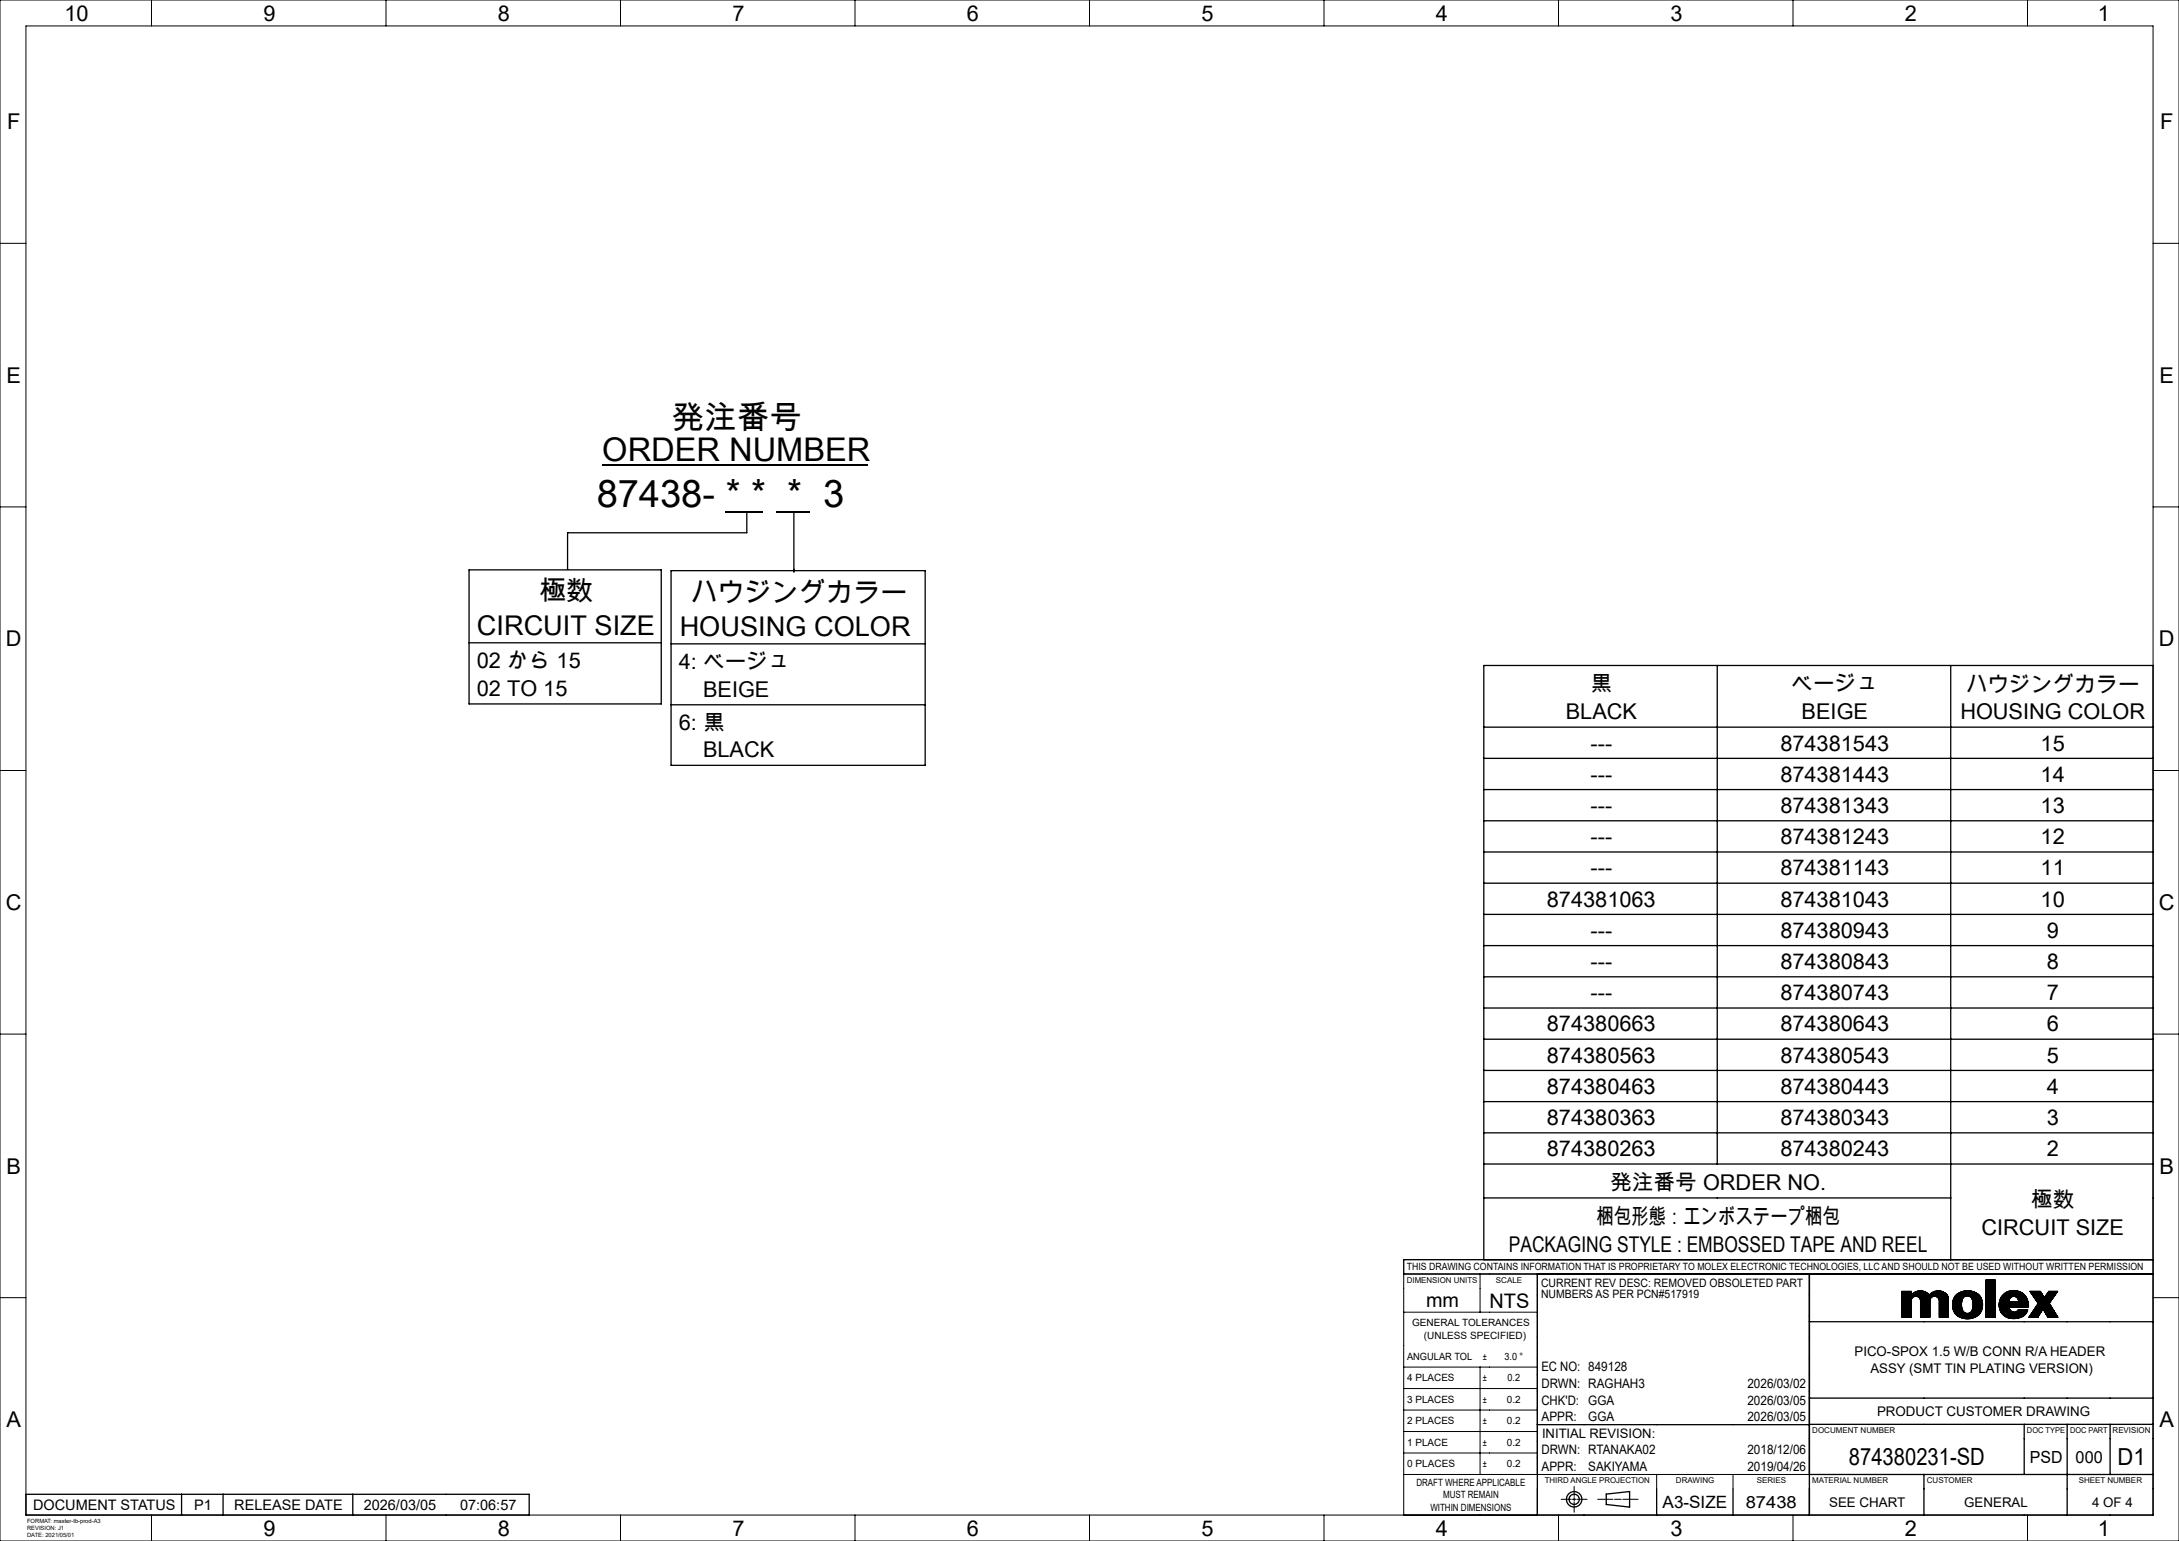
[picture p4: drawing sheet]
<svg xmlns="http://www.w3.org/2000/svg" width="420mm" height="297mm" viewBox="0 0 420 297" stroke-linecap="round" stroke-linejoin="round" font-family="sans-serif">
<path d="M116.1 89.7h51.2" fill="none" stroke="#000" stroke-width=".31"/>
<path d="M139.9 98.7h7.2M149.7 98.7h6.4" fill="none" stroke="#000" stroke-width=".37"/>
<g fill="none" stroke="#000" stroke-width=".19">
<path d="M0 0h420v297h-420zM5 5h410v287h-410zM29.2 0v5M74.4 0v5M119.6 0v5M164.8 0v5M210 0v5M255.2 0v5M300.4 0v5M345.6 0v5M390.8 0v5M0 46.9h5"/>
<path d="M415 46.9h5M0 97.7h5M415 97.7h5M0 148.5h5M415 148.5h5M0 199.3h5M415 199.3h5M0 250.1h5M270.6 252.9h25.7M285.3 245.5v7.4M366.6 248.9h1.8M366.6 248.9v5"/>
<path d="M366.6 248.9h.1M366.7 248.9l-.1 .1M366.8 248.9l-.2 .2M367 248.9l-.4 .4M367.1 248.9l-.5 .5M367.2 248.9l-.6 .6M367.3 248.9l-.7 .7M367.4 248.9l-.8 .8M367.5 248.9l-.9 .9M367.6 248.9l-1 1M367.7 248.9l-1.1 1.1M367.8 248.9l-1.2 1.2"/>
<path d="M367.9 248.9l-1.3 1.3M368 248.9l-1.4 1.4M368.1 248.9l-1.5 1.5M368.2 248.9l-1.6 1.6M368.3 248.9l-1.7 1.7M368.4 250.7a.89 .89 0 0 1 .9-.9 .89 .89 0 0 1 .9 .9M368.4 253.4l-.5 .5M368.4 253.3l-.6 .6M368.4 253.2l-.7 .7M368.4 253.2l-.8 .7M368.4 253.1l-.8 .8M368.4 253l-.9 .9"/>
<path d="M368.4 252.9l-1 1M368.4 252.8l-1.1 1.1M368.4 252.7l-1.2 1.2M368.4 252.6l-1.3 1.3M368.4 252.5l-1.4 1.4M368.4 252.4l-1.5 1.5M368.4 252.3l-1.6 1.6M368.4 252.2l-1.7 1.7M368.4 252.1l-1.8 1.8M368.4 252l-1.8 1.8M368.4 251.8l-1.8 1.9M368.4 251.8l-1.8 1.8"/>
<path d="M368.4 251.7l-1.8 1.8M368.4 251.6l-1.8 1.8M368.4 251.5l-1.8 1.8M368.4 251.4l-1.8 1.8M368.4 251.3l-1.8 1.9M368.4 251.2l-1.8 1.8M368.4 251.1l-1.8 1.8M368.4 251l-1.8 1.8M368.4 250.9l-1.8 1.8M368.4 250.8l-1.8 1.9M368.4 250.8l-1.8 1.8M368.4 250.7l-1.8 1.8"/>
<path d="M368.4 253.8l-.1 .1M368.4 253.7l-.2 .2M368.4 253.6l-.3 .3M368.4 253.5l-.4 .4M368.4 250.7v3.2h-1.8M368.4 250.6l-1.8 1.8M368.4 249.6l-1.8 1.8M368.4 249.5l-1.8 1.8M368.4 249.4l-1.8 1.8M368.4 249.3l-1.8 1.9M368.4 249.3l-1.8 1.8M368.4 249.2l-1.8 1.8"/>
<path d="M368.4 249.1l-1.8 1.8M368.4 249l-1.8 1.8M368.4 248.9l-1.8 1.8M368.4 248.9v.7M368.4 250.5l-1.8 1.8M368.5 250.4l-1.9 1.9M368.8 249.2l-2.2 2.2M369 249.1l-2.4 2.4M369.1 249l-2.5 2.5M369.2 249l-2.6 2.6M369.4 248.9l-2.8 2.8M369.5 248.9l-2.9 2.9"/>
<path d="M369.6 248.8l-3 3M369.7 248.8l-3.1 3.1M369.7 248.8l-3.1 3.2M369.8 248.8l-3.2 3.2M369.9 248.8l-3.3 3.3M369.9 250.1l1.2-1.1-1.2 1.1M370 248.8l-3.4 3.4M370.1 250.3l1.2-1.2-1.2 1.2M370.1 248.8l-1.2 1.1M370.1 248.8l-1.1 1.1M370.2 251.1l1.6-1.6-1.6 1.7M370.2 250.8l1.5-1.4-1.5 1.5"/>
<path d="M370.2 250.7v3.2M370.2 248.8l-1.1 1.1M370.2 248.8l-1 1M370.3 248.8l-1.1 1M370.3 248.8l-1 1M370.5 248.8l-1.1 1M370.5 248.8l-1 1.1M370.6 248.8l-1.1 1.1M370.6 248.8l-1 1.1M370.7 248.8l-1.1 1.1M370.7 248.9l-1.1 1M370.8 248.9l-1.1 1"/>
<path d="M370.8 248.9l-1.1 1.1M370.9 248.9l-1.1 1.1M371 248.9l-1.1 1.2M371.1 249l-1.1 1.1M371.1 249l-1.1 1.2M371.2 249.1l-1.2 1.1M371.3 249.1l-1.2 1.3M371.4 249.1l-1.3 1.4M371.5 249.2l-1.3 1.4M371.5 249.3l-1.3 1.3M371.6 249.3l-1.4 1.4M371.6 249.3l-1.4 1.5"/>
<path d="M371.7 249.4l-1.5 1.5M371.8 249.5l-1.6 1.6M371.9 249.6l-1.7 1.6M371.9 249.6a2.29 2.29 0 0 0-3.5 0M372 253.9h.1M372 253.8l-.1 .1M372 253.7l-.2 .2M372 253.6l-.3 .3M372 253.5l-.4 .4M372 253.4l-.5 .5M372 253.3l-.6 .6M372 253.1l-.8 .8"/>
<path d="M372 253l-.9 .9M372 252.9l-1 1M372 252.8l-1.1 1.1M372 252.7l-1.2 1.2M372 252.6l-1.3 1.3M372 252.5l-1.4 1.4M372 252.4l-1.5 1.5M372 252.3l-1.6 1.6M372 252.2l-1.7 1.7M372 252.1l-1.8 1.8M372 252l-1.8 1.8M372 251.9l-1.8 1.9"/>
<path d="M372 251.9l-1.8 1.8M372 251.8l-1.8 1.8M372 251.6l-1.8 1.9M372 251.6l-1.8 1.8M372 251.5l-1.8 1.8M372 251.4l-1.8 1.8M372 251.3l-1.8 1.9M372 251.3l-1.8 1.8M372 251.2l-1.8 1.8M372 251.1l-1.8 1.8M372 251l-1.8 1.9M372 251l-1.8 1.8"/>
<path d="M372 250.9l-1.8 1.8M372 250.8l-1.8 1.8M372 250.7l-1.8 1.9M372 250.6l-1.8 1.8M372 250.5l-1.8 1.9M372 250.5l-1.8 1.8M372.1 250.4l-1.9 1.9M372.2 250.2l-2 2M372.3 249.2l-2.1 2.1M372.4 249.1l-2.2 2.3M372.6 249l-2.4 2.4M372.8 248.9l-2.6 2.6"/>
<path d="M372.9 248.9l-2.7 2.7M373 248.9l-2.8 2.8M373 248.8l-2.8 2.9M373.1 248.8l-2.9 3M373.2 248.8l-3 3M373.3 248.8l-3.1 3.1M373.4 248.8l-3.2 3.2M373.5 248.8l-3.3 3.3M373.6 248.8l-1.2 1.2M373.7 248.8l-1.2 1.1M373.7 248.8l-1.1 1.1M373.8 248.8l-1.1 1.1"/>
<path d="M373.8 251.3l1.6-1.6-1.6 1.7M373.8 248.8l-1 1M373.9 248.8l-1.1 1M374 248.8l-1.1 1M374 248.8l-1 1M374.1 248.8l-1 1.1M374.2 248.9l-1 1M374.3 248.9l-1.1 1M374.4 248.9l-1.1 1.1M374.4 248.9l-1 1.1M374.5 249l-1 1M374.6 249l-1.1 1.1"/>
<path d="M374.7 249l-1.1 1.1M374.7 249.1l-1.1 1.1M374.8 249.1l-1.1 1.2M374.8 249.1l-1.1 1.3 1.2-1.2M374.9 249.2l-1.2 1.2M375 249.2l-1.3 1.3M375 249.3l-1.2 1.2M375 249.3l-1.2 1.3M375.1 249.3l-1.3 1.3M375.1 249.4l-1.3 1.3M375.2 249.4l.3 .8v3.7h-1.7v-3.2a.89 .89 0 0 0-.9-.9 .89 .89 0 0 0-.9 .9v3.2h-1.8M375.2 249.4a2.3 2.3 0 0 0-3.3 .2"/>
<path d="M375.2 249.4l-1.4 1.4M375.2 249.4l-1.4 1.5M375.3 249.5l-1.5 1.5M375.3 249.6l-1.5 1.5M375.3 249.6l-1.5 1.6M375.4 249.6l-1.6 1.6M375.4 249.8l-1.6 1.7M375.5 249.8l-1.7 1.7M375.5 249.9l-1.7 1.7M375.5 250l-1.7 1.7M375.5 250l-1.7 1.8M375.5 250.1l-1.7 1.8"/>
<path d="M375.5 253.8l-.1 .1M375.5 253.9h.1M375.5 253.7l-.1 .2M375.5 253.7l-.2 .2M375.5 253.6l-.3 .3M375.5 253.5l-.4 .4M375.5 253.4l-.4 .5M375.5 253.4l-.5 .5M375.5 253.3l-.5 .6M375.5 253.3l-.6 .6M375.5 253.2l-.7 .7M375.5 253.1l-.8 .8"/>
<path d="M375.5 253l-.8 .9M375.5 253l-.9 .9M375.5 252.9l-1 1M375.5 252.8l-1 1.1M375.5 252.8l-1.1 1.1M375.5 252.7l-1.1 1.2M375.5 252.7l-1.2 1.2M375.5 252.5l-1.3 1.4M375.5 252.5l-1.4 1.4M375.5 252.4l-1.4 1.5M375.5 252.4l-1.5 1.5M375.5 252.3l-1.6 1.6"/>
<path d="M375.5 252.2l-1.6 1.7M375.5 252.2l-1.7 1.7M375.5 252.1l-1.7 1.8M375.5 252l-1.7 1.7M375.5 251.9l-1.7 1.8M375.5 251.9l-1.7 1.7M375.5 251.8l-1.7 1.8M375.5 251.8l-1.7 1.7M375.5 251.7l-1.7 1.7M375.5 251.6l-1.7 1.8M375.5 251.5l-1.7 1.8M375.5 251.5l-1.7 1.7"/>
<path d="M375.5 251.4l-1.7 1.7M375.5 251.3l-1.7 1.8M375.5 251.3l-1.7 1.7M375.5 251.2l-1.7 1.8M375.5 251.1l-1.7 1.8M375.5 251l-1.7 1.8M375.5 251l-1.7 1.7M375.5 250.9l-1.7 1.8M375.5 250.9l-1.7 1.7M375.5 250.8l-1.7 1.7M375.5 250.7l-1.7 1.8M375.5 250.6l-1.7 1.8"/>
<path d="M375.5 250.6l-1.7 1.7M375.5 250.5l-1.7 1.7M375.5 250.4l-1.7 1.8M375.5 250.4l-1.7 1.7M375.5 250.3l-1.7 1.8M375.5 250.3l-1.7 1.7M375.5 250.2l-1.7 1.7M376.7 252.9a3.3 3.3 0 0 0 4.4 .7M377.2 249.4l-.3 .4M377.4 249.3l-.7 .7M377.5 249.2l-.8 .9M377.7 249.1l-1.1 1.1"/>
<path d="M377.7 253.8l1-.8-.9 .9M377.8 249.1l-1.2 1.2M377.9 249l-1.4 1.4M378 253.9l.9-.8-.9 .9M378 249l-1.5 1.5M378.1 251.5l-1.4 1.4M378.1 251.4l-1.4 1.4M378.1 249l-1.6 1.6M378.1 251.6l-1.4 1.4 1.4-1.4M378.1 251.3l-1.5 1.5 1.5-1.5M378.1 251.2l-1.5 1.5M378.1 251.7l-1.3 1.3"/>
<path d="M378.1 251.8l-1.3 1.3M378.1 251.8l-1.3 1.3 1.3-1.2M378.1 251.1l-1.5 1.5M378.1 251.9l-1.2 1.3M378.1 251l-1.6 1.6M378.1 252l-1.2 1.2M378.1 250.9l-1.6 1.6M378.1 252.1l-1.2 1.2M378.2 250.8l-1.7 1.7M378.2 252.1l-1.2 1.2 1.2-1.1M378.2 250.7l-1.7 1.7M378.2 252.2l-1.2 1.2"/>
<path d="M378.2 252.3l-1.1 1.1 1.1-1.1M378.2 250.6l-1.7 1.8M378.2 252.4l-1.1 1.1M378.3 250.5l-1.9 1.8 1.8-1.7M378.3 252.4l-1.1 1.1M378.3 248.9l-1.9 1.9M378.3 252.5l-1.1 1M378.3 252.5a.98 .98 0 0 0 .9 .6 .98 .98 0 0 0 .9-.6M378.3 252.5l-1.1 1.1M378.3 252.6l-1 1 1-1M378.3 250.3l-1.9 1.9M378.3 252.6l-.9 1"/>
<path d="M378.4 252.7l-1 1M378.4 252.8l-.9 .9M378.4 248.9l-2 2M378.5 252.8l-1 .9M378.5 252.8l-.9 1M378.5 248.8l-2.1 2.2M378.5 252.9l-.8 .9 .9-.9M378.6 248.8l-2.2 2.2M378.7 248.8l-2.4 2.3M378.7 253l-.9 .9M378.7 248.8l-2.4 2.4M378.7 253l-.8 .9"/>
<path d="M378.8 253l-.9 .9M378.9 248.8l-2.6 2.5M378.9 248.8l-2.6 2.6M379 253.1l-1 .9M379 248.8l-2.7 2.6M379 253.1l-.9 .9M379.1 248.8l-2.8 2.7M379.1 253.1l-.9 .9M379.1 248.8l-2.8 2.8M379.2 253.1l-.9 .9M379.2 248.8l-2.9 2.8M379.2 253.1l-.9 1"/>
<path d="M379.2 248.8l-2.9 2.9M379.3 253.1l-.9 1M379.4 248.8l-3.1 3M379.4 253.1l-1 1M379.5 248.8l-3.1 3.1M379.5 253.1l-1 1M379.6 249.8l.9-.8-.9 .8M379.6 248.8l-3.2 3.2M379.6 253l-1 1.1M379.7 248.8l-3.3 3.3M379.8 252.9l-1.2 1.2M379.8 248.8l-1.1 1.1"/>
<path d="M379.9 248.8l-1 1M379.9 248.8l-.9 1M380 248.8l-.9 1M380 248.9l-.9 .9M380.1 248.9l-.9 .9M380.1 250.4l.2 .8-.2 1.3M380.1 250.4a1.02 1.02 0 0 0-1.1-.6 1.02 1.02 0 0 0-.8 1l-.1 .9 .2 .8M380.1 248.9l-.8 .9M380.2 252.1l1.8-1.6-1.8 1.7M380.2 248.9l-.9 .9M380.3 250.9l1.3-1.2-1.3 1.3M380.3 248.9l-.9 .9"/>
<path d="M380.3 251.1l1.4-1.3-1.4 1.4M380.3 251.6l1.5-1.5-1.5 1.6M380.3 248.9l-.8 .9M380.4 248.9l-.9 .9M380.5 249l-.9 .9M380.6 249l-.9 .9M380.6 249l-.8 1 .9-.9M380.7 249.1l-.9 .9M380.8 249.1l-.9 .9M380.8 249.1l-.9 1M380.9 249.2l-.9 .9M381 249.2l-1 1"/>
<path d="M381.1 249.3l-1 1M381.1 249.3l-1 1.1 1-1.1M381.1 249.3a3 3 0 0 0-4.7 1.7 3.1 3.1 0 0 0 .3 1.9M381.1 249.3l.7 .7M381.2 249.3l-1.1 1.1M381.2 249.4l-1.1 1.1M381.3 249.4l-1.1 1.1M381.3 249.4l-1.1 1.2M381.3 249.5l-1.1 1.1M381.4 249.5l-1.2 1.2M381.4 249.6l-1.2 1.2M381.5 249.6l-1.3 1.3"/>
<path d="M381.5 253.3l-.1 .1M381.6 249.7l-1.3 1.3M381.6 249.7l-1.3 1.4M381.7 249.8l-1.4 1.5M381.7 253l-.6 .6M381.7 249.9l-1.4 1.4M381.8 250l-1.5 1.4M381.8 250l-1.5 1.5M381.8 250a2.85 2.85 0 0 1-.7 3.6M381.8 252.9l-.8 .8M381.9 252.8l-1 1M381.9 250.2l-1.6 1.6"/>
<path d="M381.9 250.2l-1.6 1.7M381.9 252.7l-1.2 1.1M381.9 250.3l-1.6 1.6M381.9 250.3l-1.6 1.7M381.9 250.4l-1.7 1.7M382 252.5l-1.5 1.4M382 250.5l-1.8 1.8M382 250.5l-1.9 2M382 252.4l-1.6 1.6M382 252.3l-1.7 1.7M382 250.6l-1.9 2M382.1 250.7l-2.1 2.1"/>
<path d="M382.1 252.2l-1.8 1.8M382.1 250.7l-3.4 3.4M382.1 250.8l-3.4 3.3M382.1 252.1l-1.9 2M382.1 250.8l-3.3 3.4M382.1 250.9l-3.3 3.3M382.1 252.1l-2 2M382.1 250.9l-3.2 3.3M382.1 252l-2.1 2.1M382.1 251l-3.1 3.2M382.1 251.9l-2.2 2.2M382.1 251.1l-3.1 3.1"/>
<path d="M382.1 251.1l-3 3.1M382.1 251.8l-2.3 2.3M382.1 251.2l-3 3M382.1 251.7l-2.4 2.5M382.1 251.2l-2.9 3M382.2 251.7l-2.6 2.5M382.2 251.3l-2.9 2.9M382.2 251.6l-2.6 2.6M382.2 251.5l-2.7 2.7M382.2 251.5l-2.8 2.7M382.2 251.4l-2.9 2.8M382.8 246.7h1.8"/>
<path d="M382.8 246.7v7.2h1.8v-7.2M382.8 246.7h.1M382.9 246.7l-.1 .2M383 246.7l-.2 .2M383 246.7l-.2 .3M383.1 246.7l-.3 .3M383.2 246.7l-.4 .4M383.2 246.7l-.4 .5M383.3 246.7l-.5 .5M383.4 246.7l-.6 .6M383.5 246.7l-.7 .7M383.5 246.7l-.7 .8"/>
<path d="M383.6 246.7l-.8 .8M383.6 246.7l-.8 .9M383.7 246.7l-.9 .9M383.8 246.7l-1 1M383.8 246.7l-1 1.1M383.9 246.7l-1.1 1.2M384 246.7l-1.2 1.2M384.1 246.7l-1.3 1.3M384.2 246.7l-1.4 1.4M384.2 246.7l-1.4 1.5M384.3 246.7l-1.5 1.5M384.4 246.7l-1.6 1.6"/>
<path d="M384.5 246.7l-1.7 1.7M384.5 246.7l-1.7 1.8M384.6 251l-1.8 1.8M384.6 250.9l-1.8 1.9M384.6 250.8l-1.8 1.9M384.6 250.8l-1.8 1.8M384.6 250.7l-1.8 1.8M384.6 250.6l-1.8 1.8M384.6 250.5l-1.8 1.9M384.6 250.4l-1.8 1.9M384.6 250.4l-1.8 1.8M384.6 250.3l-1.8 1.8"/>
<path d="M384.6 250.2l-1.8 1.9M384.6 250.2l-1.8 1.8M384.6 250.1l-1.8 1.8M384.6 250l-1.8 1.8M384.6 249.9l-1.8 1.9M384.6 249.8l-1.8 1.8M384.6 249.7l-1.8 1.8M384.6 249.6l-1.8 1.9M384.6 249.6l-1.8 1.8M384.6 249.5l-1.8 1.8M384.6 249.4l-1.8 1.9M384.6 249.3l-1.8 1.9"/>
<path d="M384.6 249.3l-1.8 1.8M384.6 249.2l-1.8 1.8M384.6 249.1l-1.8 1.8M384.6 249l-1.8 1.9M384.6 248.9l-1.8 1.9M384.6 248.9l-1.8 1.8M384.6 248.8l-1.8 1.8M384.6 248.7l-1.8 1.9M384.6 248.7l-1.8 1.8M384.6 248.6l-1.8 1.8M384.6 248.4l-1.8 1.9M384.6 248.4l-1.8 1.8"/>
<path d="M384.6 248.3l-1.8 1.8M384.6 248.2l-1.8 1.8M384.6 248.1l-1.8 1.9M384.6 248.1l-1.8 1.8M384.6 248l-1.8 1.8M384.6 247.9l-1.8 1.8M384.6 247.8l-1.8 1.9M384.6 247.8l-1.8 1.8M384.6 247.7l-1.8 1.8M384.6 247.6l-1.8 1.8M384.6 247.5l-1.8 1.9M384.6 247.4l-1.8 1.9"/>
<path d="M384.6 247.4l-1.8 1.8M384.6 247.3l-1.8 1.8M384.6 247.2l-1.8 1.9M384.6 247.2l-1.8 1.8M384.6 247.1l-1.8 1.8M384.6 246.9l-1.8 1.9M384.6 246.9l-1.8 1.8M384.6 246.8l-1.8 1.8M384.6 246.7l-1.8 1.8M384.6 253.8l-.1 .1M384.6 253.7l-.2 .2M384.6 253.6l-.2 .3"/>
<path d="M384.6 253.6l-.3 .3M384.6 253.5l-.4 .4M384.6 253.3l-.5 .6M384.6 253.3l-.6 .6M384.6 253.2l-.7 .7M384.6 253.1l-.8 .8M384.6 253l-.8 .9M384.6 253l-.9 .9M384.6 252.9l-1 1M384.6 252.8l-1.1 1.1M384.6 252.7l-1.2 1.2M384.6 252.6l-1.3 1.3"/>
<path d="M384.6 252.5l-1.4 1.4M384.6 252.4l-1.5 1.5M384.6 252.3l-1.6 1.6M384.6 252.2l-1.7 1.7M384.6 252.1l-1.8 1.8M384.6 252l-1.8 1.9M384.6 252l-1.8 1.8M384.6 251.9l-1.8 1.8M384.6 251.8l-1.8 1.8M384.6 251.7l-1.8 1.9M384.6 251.7l-1.8 1.8M384.6 251.6l-1.8 1.8"/>
<path d="M384.6 251.5l-1.8 1.8M384.6 251.4l-1.8 1.9M384.6 251.3l-1.8 1.8M384.6 251.2l-1.8 1.8M384.6 251.1l-1.8 1.9M384.6 251.1l-1.8 1.8M385.3 251.8l.4 1.1M385.3 251.2v.6M386.4 249.2l-.6 .6M386.6 249.1l-.9 .9M386.7 249l-1.1 1.1M386.9 249l-1.3 1.3"/>
<path d="M387 248.9l-1.5 1.5M387.1 248.9l-1.6 1.6M387.2 248.8l-1.7 1.8M387.3 250.8l-1.8 1.7M387.3 251.9l-1.4 1.4M387.3 250.8l-1.8 1.8M387.3 250.7l-1.8 1.8M387.3 252l-1.3 1.3M387.3 250.6l-1.8 1.8M387.3 252.1l-1.3 1.2M387.3 250.5l-1.8 1.9M387.3 252.1l-1.2 1.3"/>
<path d="M387.3 248.8l-1.9 1.9M387.3 250.9l-1.8 1.7M387.3 250.4l-1.9 1.9M387.3 252.2l-1.2 1.2M387.3 252.3l-1.1 1.2M387.4 252.3l-1.2 1.2M387.4 250.3l-2 2M387.4 252.4l-1.2 1.1M387.4 250.9l-1.8 1.8M387.4 248.8l-2 2M387.4 252.4l-1.1 1.2M387.5 248.8l-2.1 2.1"/>
<path d="M387.5 252.5l-1.1 1.2M387.5 250.9l-1.9 1.9M387.5 252.6l-1.1 1.1M387.5 248.8l-2.1 2.2M387.6 252.6l-1.1 1.1M387.6 250.1a.9 .9 0 0 1 1-.1 .9 .9 0 0 1 .5 .9h-1.8l.1-.6zM387.6 252.7l-1.1 1M387.6 248.8l-2.2 2.2M387.6 250.9l-2 1.9M387.6 252.7l-1 1.1M387.7 250.9l-2 2M387.7 252.7l-1.1 1.1"/>
<path d="M387.7 250.9l-2 2.1 2.1-2.1M387.8 252.8l-1 1.1M387.8 248.7l-2.5 2.5M387.9 250.9l-2.2 2.1M387.9 252.8l-1.1 1.1M387.9 248.7l-2.6 2.6M387.9 250.9l-2.1 2.1M387.9 248.7l-2.6 2.7M388 252.9l-1.1 1M388 250.9l-2.2 2.2M388 248.7l-2.7 2.7M388.1 252.9l-1.2 1"/>
<path d="M388.1 248.7l-2.8 2.8M388.1 250.9l-2.3 2.2M388.1 252.9l-1.1 1.1M388.2 252.9l-1.1 1.1M388.2 250.9l-2.3 2.3M388.2 248.7l-2.9 2.9M388.2 251.9l2.2-2.1-2.1 2.1M388.3 252.9l-1.2 1.1M388.3 250.9l-2.4 2.3M388.3 248.7l-3 3M388.3 252.9l-1.1 1.1M388.3 250.9l-1 1"/>
<path d="M388.4 248.7l-3.1 3.1M388.4 251.9l2.1-2-2.1 2M388.4 250.9l-1 1M388.4 249.9l1-.9-.9 .9M388.4 252.9l-1.2 1.2M388.5 250.9l-1.1 1M388.5 248.7l-3.2 3.2M388.5 252.9l-1.2 1.2M388.5 250.9l-1 1M388.5 248.8l-3.2 3.1M388.6 248.8l-3.2 3.2M388.6 250.9l-1.1 1"/>
<path d="M388.7 250.9l-1 1M388.7 248.8l-3.3 3.3M388.7 252.7l-1.4 1.4M388.8 250.9l-1.1 1M388.8 248.8l-3.4 3.4M388.8 250.9l-1 1M388.9 248.8l-1.2 1.2M388.9 250.9l-1.1 1M388.9 248.8l-1.1 1.1M388.9 250.9l-1 1M389 248.8l-1.1 1.1M389 251.9l1.7-1.6-1.7 1.6"/>
<path d="M389 250.9l-1 1M389 248.9l-1 1M389 250.5l1.1-1-1.1 1.1M389 252.4l-.1 .2M389.1 250.8l1.2-1.2-2.3 2.3M389.1 252.4l-1.7 1.7M389.1 248.9l-1 1M389.1 252.4l-1.6 1.7M389.2 248.9l-1 1M389.2 248.9l-.9 1M389.2 252.4l-1.7 1.7M389.3 252.4l-1.7 1.7"/>
<path d="M389.3 248.9l-.9 1M389.4 252.4l-1.7 1.7M389.4 249l-.9 .9M389.5 249l-1 .9M389.5 252.4l-1.7 1.7M389.5 249.1l-.8 .9 .9-.9M389.6 252.4l-1.7 1.7M389.6 249.1l-.9 .9M389.7 249.1l-1 1M389.7 252.4l-1.7 1.7M389.7 249.1l-.9 1 .9-.9M389.8 249.2l-1 1"/>
<path d="M389.8 252.4l-1.7 1.7M389.8 249.2l-.9 1M389.9 252.4l-1.7 1.7M389.9 249.3l-1 .9M389.9 249.3l-1 1M390 249.3l-1 1.1M390 252.4l-1.8 1.7M390 249.4l-1 1M390 252.4l-1.7 1.7M390.1 249.4l-1.1 1.1M390.1 252.4l-1.7 1.7M390.2 252.4l-1.7 1.7"/>
<path d="M390.2 249.5l-1.2 1.1M390.2 249.5l-1.1 1.2M390.2 249.6l-1.1 1.1M390.3 252.4l-1.7 1.7M390.3 249.7l-2.2 2.2M390.3 252.4l-1.6 1.7M390.4 249.8l-2.1 2.1M390.5 252.4l-1.8 1.7M390.5 249.9l-2 2M390.5 252.4l-1.6 1.7M390.5 250l-1.9 1.9M390.5 253.1l-.4 .5"/>
<path d="M390.6 250l-1.9 1.9M390.6 250.1l-1.9 1.8M390.6 252.4l-1.6 1.7M390.6 250.1l.3 .7 .1 1.1h-3.7a.92 .92 0 0 0 .6 .9 .92 .92 0 0 0 1.1-.4h1.9M390.6 250.1a2.85 2.85 0 0 0-3-1.3 2.85 2.85 0 0 0-2.3 2.4M390.6 250.1l-1.8 1.8M390.6 250.1l-1.7 1.8M390.6 250.2l-1.7 1.7M390.6 253l-.7 .7M390.6 252.4l-1.6 1.6M390.7 252.9l-.9 .9M390.7 252.4l-1.6 1.6"/>
<path d="M390.7 250.3l-1.5 1.6M390.7 250.4l-1.5 1.5M390.7 250.4l-1.4 1.5M390.8 252.8l-1.1 1M390.8 250.5l-1.5 1.4M390.8 252.4l-1.6 1.6M390.8 250.5l-1.4 1.4M390.8 250.6l-1.3 1.3M390.8 252.6l-1.3 1.3M390.8 252.4l-1.5 1.6M390.8 250.7l-1.2 1.2M390.8 252.5l-1.4 1.4"/>
<path d="M390.9 252.4a2.96 2.96 0 0 1-4.5 1.2l-.7-.7M390.9 250.7l-1.2 1.2M390.9 250.8l-1.1 1.1M390.9 250.9l-1 1M390.9 251l-.9 .9M390.9 251.1l-.8 .8M390.9 251.1l-.7 .8M391 251.2l-.8 .7M391 251.2l-.7 .7M391 251.3l-.6 .6M391 251.4l-.5 .5M391 251.5l-.4 .4"/>
<path d="M391 251.5l-.3 .4M391 251.6l-.3 .3M391 251.7l-.2 .2M391 251.8v.1M391 251.8l-.1 .1M391 253.9h1.8l1-1.6 .9 1.6M391.3 248.9h.1M391.4 248.9l-.1 .1M391.5 248.9l-.1 .1M391.6 248.9l-.2 .2M391.7 248.9l-.3 .2M391.7 248.9l-.2 .3"/>
<path d="M391.8 248.9l-.3 .3M391.9 248.9l-.4 .3M391.9 248.9l-.4 .4M392 248.9l-.4 .4M392.1 248.9l-.5 .5M392.1 250.2l1.3-1.2-1.2 1.2M392.2 248.9l-.6 .5M392.2 248.9l-.5 .6M392.3 248.9l-.6 .6M392.4 250.5l1.2-1.2-1.2 1.3M392.4 248.9l-.7 .7M392.5 250.6l1.2-1.1-1.2 1.2"/>
<path d="M392.5 248.9l-.7 .7M392.6 248.9l-.8 .8M392.7 248.9l-.8 .9 .9-.9M392.8 253.8v.1M392.8 248.9l-.9 .9M392.8 251.2l-1.8 2.7M392.9 248.9l-1 .9M392.9 253.7l-.2 .2M392.9 248.9l-1 1M393 253.5l-.3 .4M393.1 248.9l-1.1 1.1M393.1 253.4l-.5 .5"/>
<path d="M393.2 248.9l-1.1 1.2 1.1-1.2M393.2 253.2l-.6 .7M393.3 248.9h-2l1.5 2.3M393.3 248.9l.7 1.2M393.3 248.9l-1.2 1.2M393.4 249.1l-1.2 1.2M393.4 252.9l-1 1M393.5 249.2l-1.2 1.1M393.5 249.2l-1.2 1.2M393.5 252.7l-1.1 1.2M393.5 249.3l-1.2 1.2M393.6 252.6l-1.3 1.3"/>
<path d="M393.6 249.4l-1.2 1.2M393.7 249.5l-1.2 1.2M393.7 252.4l-1.4 1.5M393.7 249.6l-1.2 1.1M393.7 249.6l-1.1 1.2M393.8 249.7l-1.2 1.2M393.8 249.7l-1.1 1.2M393.8 249.8l-1.1 1.1M393.9 252.4l1.2-1.1-1.2 1.2M393.9 249.8l-1.2 1.2M393.9 249.9l-1.2 1.1M393.9 249.9l-1.2 1.2"/>
<path d="M393.9 249.9l-1.1 1.2M393.9 252.6l1.2-1.2-1.1 1.2M394 250l-1.2 1.2M394 250.1l-1.3 1.3M394 252.7l1.2-1.1-1.1 1.2M394 250.1l.9-1.2h1.7l-1.6 2.3 1.7 2.7h-2M394.1 252.9l1.2-1.2-1.1 1.2M394.9 248.9v.1M395 248.9l-.3 .3M395 251.2l-1.2 1.2M395 248.9l-.4 .5M395.1 251.3l-1.2 1.2"/>
<path d="M395.1 248.9l-.7 .7M395.2 251l-1.4 1.3M395.2 248.9l-.9 .8M395.2 251.4l-1.2 1.2M395.2 251.5l-1.2 1.2M395.2 248.9l-1 1M395.2 253.9l.9-.9-.8 .9M395.3 251.6l-1.2 1.3 1.2-1.2M395.3 248.9l-2.7 2.6M395.3 250.8l-3.1 3.1M395.3 248.9l-2.8 2.8M395.4 251.8l-1.2 1.2"/>
<path d="M395.4 248.9l-3 3M395.4 251.9l-1.1 1.2M395.4 250.6l-3.3 3.3M395.5 251.9l-1.2 1.2M395.5 252l-1.2 1.2 1.2-1.2M395.5 248.9l-3.4 3.4M395.5 252l-1.2 1.2M395.6 252.1l-1.2 1.2M395.6 250.4l-3.5 3.5M395.6 248.9l-3.6 3.6M395.6 252.2l-1.2 1.1M395.6 252.2l-1.1 1.2"/>
<path d="M395.6 248.9l-3.7 3.7M395.7 252.3l-1.2 1.2M395.7 252.3l-1.2 1.3M395.7 248.9l-3.9 3.9M395.8 252.4l-1.2 1.2M395.8 248.9l-4.2 4.1M395.8 252.5l-1.2 1.1M395.8 252.5l-1.2 1.2M395.8 248.9l-4.3 4.3M395.8 252.6l-1.1 1.2M395.9 250l-3.9 3.9M395.9 252.6l-1.2 1.2"/>
<path d="M395.9 248.9l-4.5 4.5M395.9 252.7l-1.2 1.2M395.9 252.7l-1.1 1.2M396 252.7l-1.2 1.2M396 252.8l-1.1 1.1M396 249.8l-4.1 4.1M396 248.9l-4.8 4.8M396 253.9l.4-.4-.3 .4M396 252.9l-1 1M396.1 252.9l-1 1M396.1 248.9l-5 5M396.1 253l-.9 .9"/>
<path d="M396.1 249.6l-4.3 4.3M396.2 253.1l-.8 .8M396.2 248.9l-5 5M396.2 253.2l-.7 .7M396.3 253.2l-.7 .7M396.3 249.4l-4.5 4.5M396.3 253.3l-.6 .6M396.3 248.9l-5 5M396.3 253.3l-.5 .6M396.3 253.4l-.5 .5M396.4 248.9l-5 5M396.4 253.4l-.5 .5"/>
<path d="M396.4 249.2l-4.7 4.7M396.5 253.6l-.4 .3M396.5 253.6l-.3 .3M396.5 253.6l-.2 .3M396.5 253.7l-.2 .2M396.5 248.9l-5 5M396.6 253.7l-.2 .2M396.6 249l-4.9 4.9M396.6 253.8l-.2 .1M396.6 253.8l-.1 .1M396.6 248.9l-5 5M396.6 253.8v.1"/>
<path d="M396.6 253.9h.1M415 250.1h5M270.6 263.5h25.7M270.6 267.6h25.7M270.6 271.8h25.7M270.6 275.9h25.7M285.3 263.5v20.7M29.2 292v5M74.4 292v5M119.6 292v5M164.8 292v5M210 292v5"/>
<path d="M255.2 292v5M270.6 292v-46.5h25.7v46.5M270.6 284.2h78.2v2.7M270.6 280h25.7M300.4 292v5M300.9 289h2M303.1 289h.7M303.4 286.5v1.9M303.4 288.6v.7M303.4 289.5v2M304 289h1.9M308 289h2.9"/>
<path d="M311.2 289h1.3M312.8 289h3M319.3 284.2v2.7M334 284.2v2.7M345.6 292v5M390.8 292v5"/>
</g>
<g fill="none" stroke="#000" stroke-width=".25">
<path d="M143.9 98.8v3.9h-34.5v7.1M153 98.8v11.4M90.4 109.8h37.1v25.9h-37.1zM129.3 110h49v37.5h-49zM90.4 123.9h37.1M129.3 124.1h49M129.3 135.8h49M331 128.3v96M376 128.3v114.5M286 140.1h129M286 146.2h129M286 152.2h129"/>
<path d="M286 158.2h129M286 164.2h129M286 170.2h129M286 176.2h129M286 182.2h129M286 188.3h129M286 194.3h129M286 200.3h129M286 206.3h129M286 212.3h129M286 218.3h129M286 224.3h129"/>
<path d="M286 230.9h90M286 242.8v-114.5h129v163.7h-118.7v-5.1M296.3 245.5v38.7M348.8 254.7h66.2M348.8 245.5v46.5M415 242.8h-144.4v2.7h144.4M296.3 274.6h52.5M348.8 269.5h66.2M348.8 274.5h66.2M390.2 274.5v9.7M398.4 274.5v17.5M406.7 274.5v9.7"/>
<path d="M5 288h97v4h-97zM35 288v4M43 288v4M68 288v4M309.6 288l4.5-.5v3l-4.5-.5zM319.3 286.9v5.1M334 286.9v5.1M348.8 284.2h66.2M370.8 284.2v7.8"/>
<circle cx="303.4" cy="289" r="1.5"/>
<circle cx="303.4" cy="289" r="1"/>
</g>
<text font-size="7.3" x="115" y="97.8">87438- * * * 3</text>
<g font-size="6.3">
<text x="129.5" y="82.6">発注番号</text>
<text x="116.1" y="88.9">ORDER NUMBER</text>
</g>
<g font-size="5.2">
<text x="103.9" y="115.7">極数</text>
<text x="133.1" y="115.9">ハウジングカラー</text>
<text x="91.9" y="122.3">CIRCUIT SIZE</text>
<text x="131" y="122.6">HOUSING COLOR</text>
</g>
<text font-size="4.6" x="356.4" y="282.4">874380231-SD</text>
<text font-size="4.5" x="408.2" y="282.3">D1</text>
<g font-size="4.2">
<text x="12.4" y="4">10</text>
<text x="50.8" y="4">9</text>
<text x="96" y="4">8</text>
<text x="141.2" y="4">7</text>
<text x="186.4" y="4">6</text>
<text x="231.6" y="4">5</text>
<text x="276.8" y="4">4</text>
<text x="322" y="4">3</text>
<text x="367.2" y="4">2</text>
<text x="404.4" y="4">1</text>
<text x="1.4" y="25">F</text>
<text x="416.4" y="25">F</text>
<text x="1.3" y="73.8">E</text>
<text x="416.3" y="73.8">E</text>
<text x="1.1" y="124.6">D</text>
<text x="416.1" y="124.6">D</text>
<text x="91.9" y="128.8">02 から 15</text>
<text x="130.8" y="129">4: ベージュ</text>
<text x="91.9" y="134.1">02 TO 15</text>
<text x="135.5" y="134.3">BEIGE</text>
<text x="306.6" y="133.2">黒</text>
<text x="345.3" y="133.2">ベージュ</text>
<text x="378.9" y="133.3">ハウジングカラー</text>
<text x="130.8" y="140.7">6: 黒</text>
<text x="301.8" y="138.5">BLACK</text>
<text x="347.3" y="138.5">BEIGE</text>
<text x="377.9" y="138.6">HOUSING COLOR</text>
<text x="135.5" y="146">BLACK</text>
<text x="306.6" y="144.7">---</text>
<text x="343.2" y="144.7">874381543</text>
<text x="393.3" y="144.7">15</text>
<text x="306.6" y="150.7">---</text>
<text x="343.2" y="150.7">874381443</text>
<text x="393.3" y="150.7">14</text>
<text x="306.6" y="156.7">---</text>
<text x="343.2" y="156.7">874381343</text>
<text x="393.3" y="156.7">13</text>
<text x="306.6" y="162.7">---</text>
<text x="343.2" y="162.7">874381243</text>
<text x="393.3" y="162.7">12</text>
<text x="306.6" y="168.7">---</text>
<text x="343.2" y="168.7">874381143</text>
<text x="393.3" y="168.7">11</text>
<text x="1.1" y="175.4">C</text>
<text x="298.2" y="174.7">874381063</text>
<text x="343.2" y="174.7">874381043</text>
<text x="393.3" y="174.7">10</text>
<text x="416.1" y="175.4">C</text>
<text x="306.6" y="180.7">---</text>
<text x="343.2" y="180.7">874380943</text>
<text x="394.5" y="180.7">9</text>
<text x="306.6" y="186.8">---</text>
<text x="343.2" y="186.8">874380843</text>
<text x="394.5" y="186.8">8</text>
<text x="306.6" y="192.8">---</text>
<text x="343.2" y="192.8">874380743</text>
<text x="394.5" y="192.8">7</text>
<text x="298.2" y="198.8">874380663</text>
<text x="343.2" y="198.8">874380643</text>
<text x="394.5" y="198.8">6</text>
<text x="298.2" y="204.8">874380563</text>
<text x="343.2" y="204.8">874380543</text>
<text x="394.5" y="204.8">5</text>
<text x="298.2" y="210.8">874380463</text>
<text x="343.2" y="210.8">874380443</text>
<text x="394.5" y="210.8">4</text>
<text x="298.2" y="216.8">874380363</text>
<text x="343.2" y="216.8">874380343</text>
<text x="394.5" y="216.8">3</text>
<text x="1.3" y="226.2">B</text>
<text x="298.2" y="222.8">874380263</text>
<text x="343.2" y="222.8">874380243</text>
<text x="394.5" y="222.8">2</text>
<text x="416.3" y="226.2">B</text>
<text x="310.3" y="229.4">発注番号 ORDER NO.</text>
<text x="391.5" y="232.6">極数</text>
<text x="307.7" y="236">梱包形態：エンボステープ梱包</text>
<text x="381.9" y="238">CIRCUIT SIZE</text>
<text x="290.8" y="241.3">PACKAGING STYLE : EMBOSSED TAPE AND REEL</text>
<text x="1.3" y="275.1">A</text>
<text x="416.3" y="275.1">A</text>
<text x="50.8" y="296">9</text>
<text x="96" y="296">8</text>
<text x="141.2" y="296">7</text>
<text x="186.4" y="296">6</text>
<text x="231.6" y="296">5</text>
<text x="276.8" y="296">4</text>
<text x="322" y="296">3</text>
<text x="367.2" y="296">2</text>
<text x="404.4" y="296">1</text>
</g>
<g font-size="3.9">
<text x="274.9" y="252">mm</text>
<text x="287.1" y="252">NTS</text>
</g>
<text font-size="3.3" x="320.5" y="290.6">A3-SIZE</text>
<g font-size="3.2">
<text x="391.3" y="281.9">PSD</text>
<text x="400.1" y="281.9">000</text>
<text x="336.5" y="290.6">87438</text>
</g>
<g font-size="2.8">
<text x="6.4" y="291">DOCUMENT STATUS</text>
<text x="37.4" y="291">P1</text>
<text x="45.2" y="291">RELEASE DATE</text>
<text x="70.1" y="291">2026/03/05</text>
<text x="88.7" y="291">07:06:57</text>
</g>
<g font-size="2.6">
<text x="357.5" y="261.4">PICO-SPOX 1.5 W/B CONN R/A HEADER</text>
<text x="360.5" y="264.6">ASSY (SMT TIN PLATING VERSION)</text>
<text x="361.8" y="272.9">PRODUCT CUSTOMER DRAWING</text>
<text x="352.6" y="290.4">SEE CHART</text>
<text x="378.6" y="290.4">GENERAL</text>
<text x="403.3" y="290.4">4 OF 4</text>
</g>
<g font-size="2.5">
<text x="297.1" y="264.3">EC NO: 849128</text>
<text x="297.1" y="267.5">DRWN: RAGHAH3</text>
<text x="336.8" y="267.5">2026/03/02</text>
<text x="297.1" y="270.7">CHK'D:</text>
<text x="297.1" y="273.9">APPR:</text>
<text x="306.1" y="270.7">GGA</text>
<text x="306.1" y="273.9">GGA</text>
<text x="336.8" y="270.7">2026/03/05</text>
<text x="336.8" y="273.9">2026/03/05</text>
<text x="297.1" y="280.3">DRWN: RTANAKA02</text>
<text x="297.2" y="277.1">INITIAL REVISION:</text>
<text x="336.8" y="280.3">2018/12/06</text>
<text x="297.1" y="283.5">APPR:</text>
<text x="306.1" y="283.5">SAKIYAMA</text>
<text x="336.8" y="283.5">2019/04/26</text>
</g>
<g font-size="2.2">
<text x="297" y="248">CURRENT REV DESC: REMOVED OBSOLETED PART</text>
<text x="297" y="250.2">NUMBERS AS PER PCN#517919</text>
</g>
<g font-size="1.9">
<text x="271.2" y="244.9">THIS DRAWING CONTAINS INFORMATION THAT IS PROPRIETARY TO MOLEX ELECTRONIC TECHNOLOGIES, LLC AND SHOULD NOT BE USED WITHOUT WRITTEN PERMISSION</text>
<text x="272.2" y="255.6">GENERAL TOLERANCES</text>
<text x="271.2" y="262.1">ANGULAR TOL</text>
<text x="274.5" y="258">(UNLESS SPECIFIED)</text>
<text x="285.8" y="262.1">±</text>
<text x="290" y="262.1">3.0 °</text>
<text x="271.2" y="266.3">4 PLACES</text>
<text x="285.8" y="266.2">±</text>
<text x="290.6" y="266.2">0.2</text>
<text x="271.2" y="270.4">3 PLACES</text>
<text x="271.2" y="274.5">2 PLACES</text>
<text x="285.8" y="270.4">±</text>
<text x="285.8" y="274.5">±</text>
<text x="290.5" y="270.4">0.2</text>
<text x="290.5" y="274.5">0.2</text>
<text x="271.2" y="278.7">1 PLACE</text>
<text x="285.8" y="278.7">±</text>
<text x="290.5" y="278.7">0.2</text>
<text x="271.3" y="282.8">0 PLACES</text>
<text x="273" y="286.4">DRAFT WHERE APPLICABLE</text>
<text x="285.8" y="282.8">±</text>
<text x="290.5" y="282.8">0.2</text>
<text x="275.7" y="291.2">WITHIN DIMENSIONS</text>
<text x="278.1" y="288.8">MUST REMAIN</text>
</g>
<text font-size="1.6" x="407.2" y="276.2">REVISION</text>
<g font-size="1.5">
<text x="271.1" y="247.2">DIMENSION UNITS</text>
<text x="288.3" y="247.2">SCALE</text>
<text x="349.3" y="276.2">DOCUMENT NUMBER</text>
<text x="390.7" y="276.2">DOC TYPE</text>
<text x="399" y="276.2">DOC PART</text>
<text x="297.7" y="285.9">THIRD ANGLE PROJECTION</text>
<text x="323" y="285.9">DRAWING</text>
<text x="338.6" y="285.9">SERIES</text>
<text x="349.3" y="285.8">MATERIAL NUMBER</text>
<text x="371.4" y="285.9">CUSTOMER</text>
<text x="400.7" y="285.9">SHEET NUMBER</text>
</g>
<g font-size="1.1">
<text x="5.2" y="293.5">FORMAT: master-tb-prod-A3</text>
<text x="5.2" y="294.9">REVISION: J1</text>
<text x="5.2" y="296.3">DATE: 2021/05/01</text>
</g>
</svg>
